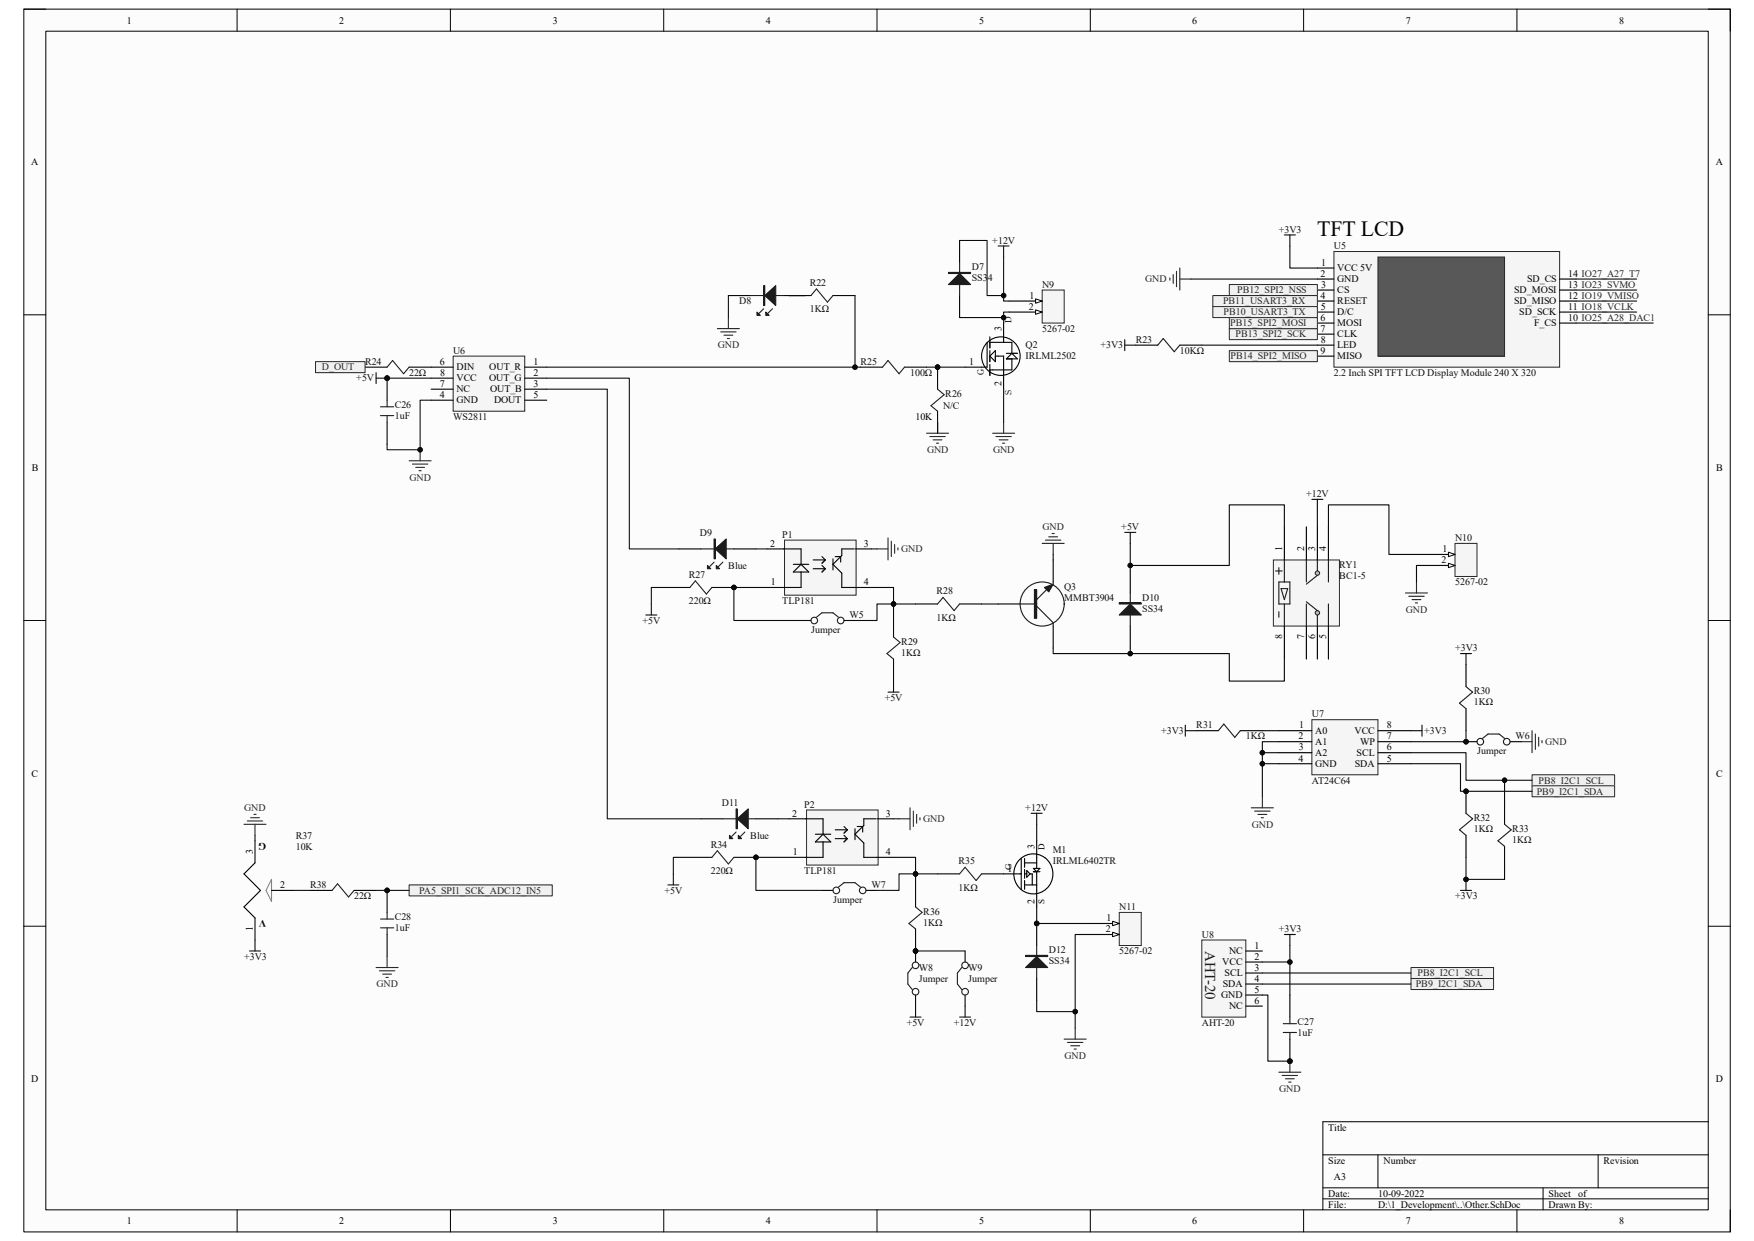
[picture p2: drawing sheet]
<svg xmlns="http://www.w3.org/2000/svg" width="297mm" height="210mm" viewBox="0 0 297 210" stroke-linecap="round" stroke-linejoin="round" font-family="sans-serif">
<path d="M4 1.5h288.7v206.9h-288.7z" fill-rule="evenodd" fill="#fcfcfc"/>
<path d="M4 1.5h288.7v206.9h-288.7z" fill="none" stroke="#000" stroke-width=".17"/>
<path d="M7.7 5.3h281.2v199.3h-281.2z" fill-rule="evenodd" fill="#fcfcfc"/>
<g fill="none" stroke="#000" stroke-width=".17">
<path d="M4 1.5h3.7M7.7 5.3h281.2v199.3h-281.2zM40.1 1.5v3.8M76.2 1.5v3.8M112.3 1.5v3.8M148.3 1.5v3.8M184.4 1.5v3.8M220.5 1.5v3.8M256.6 1.5v3.8M288.9 1.5h3.8v3.8M4 53.2h3.7M288.9 53.2h3.8"/>
<path d="M4 105h3.7M288.9 105h3.8M4 156.7h3.7M288.9 156.7h3.8M223.8 195.3h65.1M233.1 195.3v5.6M270.3 195.3v5.6M288.9 189.7h-65.1v14.9M40.1 204.6v3.8M76.2 204.6v3.8M112.3 204.6v3.8M148.3 204.6v3.8"/>
<path d="M184.4 204.6v3.8M220.5 204.6v3.8M223.8 200.9h65.1M223.8 202.8h65.1M256.6 204.6v3.8M261 200.9v3.7M292.7 204.6v3.8"/>
</g>
<path d="M76.7 60.2h12.1v9.4h-12.1z" fill-rule="evenodd" fill="#f5f5f5"/>
<path d="M76.7 60.2h12.1v9.4h-12.1z" fill="none" stroke="#262626" stroke-width=".17"/>
<path d="M72.9 62.1h3.8M72.9 64h3.8M72.9 65.8h3.8M72.9 67.7h3.8M88.8 62.1h3.7M88.8 64h3.7M88.8 65.8h3.7M88.8 67.7h3.7" fill="none" stroke="#000" stroke-width=".18"/>
<path d="M69.2 77.9h3.7M69.8 78.5h2.6M70.3 79.1h1.5M70.9 79.6h.3M71.1 76.1v1.8" fill="none" stroke="#262626" stroke-width=".18"/>
<circle cx="71.1" cy="76.1" r=".37" fill="#0e0e0e"/>
<circle cx="71.1" cy="76.1" r=".37" fill="none" stroke="#0e0e0e" stroke-width=".17"/>
<path d="M63.6 63v1.9M63.6 64h1.9" fill="none" stroke="#0e0e0e" stroke-width=".18"/>
<circle cx="65.5" cy="64" r=".37" fill="#0e0e0e"/>
<circle cx="65.5" cy="64" r=".37" fill="none" stroke="#0e0e0e" stroke-width=".17"/>
<path d="M61.8 62.1h3.7M69.2 62.1h3.7" fill="none" stroke="#000" stroke-width=".18"/>
<path d="M65.5 62.1l.9-1.1 1.9 2.2 .9-1.1" fill="none" stroke="#1c1c1c" stroke-width=".18"/>
<circle cx="65.5" cy="64" r=".37" fill="#0e0e0e"/>
<circle cx="65.5" cy="64" r=".37" fill="none" stroke="#0e0e0e" stroke-width=".17"/>
<path d="M65.5 64v3.7" fill="none" stroke="#000" stroke-width=".18"/>
<circle cx="65.5" cy="64" r=".37" fill="#0e0e0e"/>
<circle cx="65.5" cy="64" r=".37" fill="none" stroke="#0e0e0e" stroke-width=".17"/>
<path d="M65.5 71.4v3.7M145.6 62.1h3.7M153 62.1h3.7" fill="none" stroke="#000" stroke-width=".18"/>
<path d="M64.4 68.8h2.2M64.4 70.3h2.2M65.5 67.7v1.1M65.5 70.3v1.1M149.3 62.1l.9-1.1 1.9 2.2 .9-1.1" fill="none" stroke="#1c1c1c" stroke-width=".18"/>
<path d="M167.9 73.3h3.7M168.5 73.8h2.6M169 74.4h1.5M169.6 75h.3M169.8 71.4v1.9" fill="none" stroke="#262626" stroke-width=".18"/>
<circle cx="158.6" cy="62.1" r=".37" fill="#0e0e0e"/>
<circle cx="158.6" cy="62.1" r=".37" fill="none" stroke="#0e0e0e" stroke-width=".17"/>
<path d="M158.6 62.1v3.7M158.6 69.6v3.7" fill="none" stroke="#000" stroke-width=".18"/>
<circle cx="158.6" cy="62.1" r=".37" fill="#0e0e0e"/>
<circle cx="158.6" cy="62.1" r=".37" fill="none" stroke="#0e0e0e" stroke-width=".17"/>
<path d="M126.9 50h5.6M129.2 52.2l-.8 .8M130.7 52.2l-.8 .8M158.6 65.8l1.1 1-2.2 1.8 1.1 1" fill="none" stroke="#1c1c1c" stroke-width=".18"/>
<path d="M156.7 73.3h3.7M157.3 73.8h2.6M157.8 74.4h1.5M158.4 75h.4M158.6 71.4v1.9" fill="none" stroke="#262626" stroke-width=".18"/>
<path d="M123.2 50h3.7M132.5 50h3.7" fill="none" stroke="#000" stroke-width=".18"/>
<path d="M129.4 50l1.8-1.7v3.4z" fill="#1c1c1c"/>
<path d="M129.2 48.3h.2v3.4h-.2zM129.4 50l1.8-1.7v3.4z" fill="none" stroke="#1c1c1c" stroke-width=".18"/>
<path d="M129.3 48.3v3.4" fill="none" stroke="#1c1c1c" stroke-width=".19"/>
<path d="M128 52.8l.6 .5h-.6z" fill="#1c1c1c"/>
<path d="M128 52.8l.6 .5h-.6z" fill="none" stroke="#1c1c1c" stroke-width=".18"/>
<path d="M129.5 52.8l.6 .5h-.6z" fill="#1c1c1c"/>
<path d="M129.5 52.8l.6 .5h-.6zM137.2 50l.9-1.1 1.9 2.2 .9-1.1" fill="none" stroke="#1c1c1c" stroke-width=".18"/>
<path d="M133.4 50h3.8M140.9 50h3.7" fill="none" stroke="#000" stroke-width=".18"/>
<path d="M121.3 55.6h3.8M121.9 56.1h2.6M122.5 56.7h1.4M123 57.3h.4M123.2 53.7v1.9" fill="none" stroke="#262626" stroke-width=".18"/>
<path d="M176.3 49.1h3.7v5.5h-3.7z" fill-rule="evenodd" fill="#f5f5f5"/>
<path d="M176.3 49.1h3.7v5.5h-3.7z" fill="none" stroke="#262626" stroke-width=".17"/>
<path d="M170.7 50.9h5.6" fill="none" stroke="#000" stroke-width=".19"/>
<path d="M175.2 50.6l1.1 .3-1.1 .4z" fill="#fbfbfb"/>
<path d="M175.2 50.6l1.1 .3-1.1 .4z" fill="none" stroke="#000" stroke-width=".17"/>
<path d="M170.7 52.8h5.6" fill="none" stroke="#000" stroke-width=".19"/>
<path d="M175.2 52.4l1.1 .4-1.1 .4z" fill="#fbfbfb"/>
<path d="M175.2 52.4l1.1 .4-1.1 .4z" fill="none" stroke="#000" stroke-width=".17"/>
<g fill="none" stroke="#000" stroke-width=".18">
<path d="M167 57.9v4.2h-3.8M167.4 57v1.8M167.4 59.3v1.9M167.4 57.9h3.8v1.9M169.8 54.6v3.3M170.2 59.8h1.9M171.2 59.8l.9 .9h-1.9zM167.4 60.2l1-.9v1.9zM167.4 61.6v1.9M168.4 60.2h1.4v5.6M171.2 60.7v1.9h-3.8"/>
<circle cx="169.3" cy="60.2" r="3.3"/>
</g>
<path d="M176.3 91.9h3.7M176.8 91.4h2.6M177.4 90.8h1.5M178 90.2h.3M178.1 91.9v1.9" fill="none" stroke="#262626" stroke-width=".19"/>
<path d="M132.7 91.4h12.1v9.3h-12.1z" fill-rule="evenodd" fill="#f5f5f5"/>
<path d="M132.7 91.4h12.1v9.3h-12.1z" fill="none" stroke="#262626" stroke-width=".17"/>
<g fill="none" stroke="#000" stroke-width=".18">
<path d="M129.7 92.8h5.8v2.7M134.2 96.8l1.3-1.3 1.3 1.3zM134.2 95.5h2.6M135.5 96.8v2.6h-5.8M137.5 96.2h2.1M137.5 94.7h2.1M139 95.6l.6 .6M139 94.1l.6 .6M139.6 96.2l-.6 .6M139.6 94.7l-.6 .6M140.9 94.5v1.9M141.3 94.1h.9v1"/>
<path d="M144.4 92.8h-2v1.2l-1.5 1.5 1.5 1.4v2.5h5M144.6 92.8h2.8M168.8 102.2h3.8"/>
</g>
<path d="M109.2 104h1.9M110.2 102.2v1.8M150.2 117.1h1.9M151.1 115.2v1.9" fill="none" stroke="#0e0e0e" stroke-width=".18"/>
<path d="M148.3 92.8h1.9M150.2 91v3.7M150.8 91.5v2.6M151.3 92.1v1.5M151.9 92.7v.3" fill="none" stroke="#262626" stroke-width=".18"/>
<path d="M178.1 94.7v3.7M178.1 105.9v3.7" fill="none" stroke="#000" stroke-width=".19"/>
<path d="M175 99.7h.4v4.9h-.4zM177 99.7l-1.6 1.7M178.1 98.4v.4M172.6 102.2h2.8M175.4 102.5l2.7 2.8v.6" fill="none" stroke="#1c1c1c" stroke-width=".19"/>
<path d="M175.2 99.7v4.9" fill="none" stroke="#1c1c1c" stroke-width=".38"/>
<path d="M176.7 99.4l1.4-.6-.7 1.3z" fill="#1c1c1c"/>
<g fill="none" stroke="#1c1c1c" stroke-width=".19">
<path d="M176.7 99.4l1.4-.6-.7 1.3z"/>
<circle cx="176.3" cy="102.2" r="3.7"/>
</g>
<path d="M135.3 105h1.9M142.8 105h1.8M151.1 104v3.7M151.1 111.5v3.7" fill="none" stroke="#000" stroke-width=".18"/>
<g fill="none" stroke="#1c1c1c" stroke-width=".18">
<path d="M138.1 104.4l.9-.7h1.9l.9 .7M151.1 107.7l1.2 1-2.3 1.8 1.1 1"/>
<circle cx="137.7" cy="105" r=".56"/>
<circle cx="142.2" cy="105" r=".56"/>
</g>
<circle cx="124.1" cy="99.4" r=".37" fill="#0e0e0e"/>
<circle cx="124.1" cy="99.4" r=".37" fill="none" stroke="#0e0e0e" stroke-width=".17"/>
<path d="M120.4 99.4h3.7" fill="none" stroke="#000" stroke-width=".18"/>
<circle cx="124.1" cy="99.4" r=".37" fill="#0e0e0e"/>
<circle cx="124.1" cy="99.4" r=".37" fill="none" stroke="#0e0e0e" stroke-width=".17"/>
<path d="M113 99.4h3.7M114.8 92.8h3.8M124.1 92.8h3.8" fill="none" stroke="#000" stroke-width=".18"/>
<path d="M116.7 99.4l.9-1.2 1.9 2.3 .9-1.1M118.6 92.8h5.5M120.8 95.1l-.8 .7M122.3 95.1l-.8 .7" fill="none" stroke="#1c1c1c" stroke-width=".18"/>
<path d="M121 92.8l1.8-1.6v3.3z" fill="#1c1c1c"/>
<path d="M120.8 91.2h.2v3.3h-.2zM121 92.8l1.8-1.6v3.3z" fill="none" stroke="#1c1c1c" stroke-width=".18"/>
<path d="M120.9 91.2v3.3" fill="none" stroke="#1c1c1c" stroke-width=".19"/>
<path d="M119.7 95.6l.5 .6h-.5z" fill="#1c1c1c"/>
<path d="M119.7 95.6l.5 .6h-.5z" fill="none" stroke="#1c1c1c" stroke-width=".18"/>
<path d="M121.2 95.6l.5 .6h-.5z" fill="#1c1c1c"/>
<path d="M121.2 95.6l.5 .6h-.5zM158.6 102.2l.9-1.2 1.9 2.3 .9-1.1" fill="none" stroke="#1c1c1c" stroke-width=".18"/>
<path d="M154.9 102.2h3.7M162.3 102.2h3.7" fill="none" stroke="#000" stroke-width=".18"/>
<path d="M246.1 91.9h3.7v5.6h-3.7z" fill-rule="evenodd" fill="#f5f5f5"/>
<path d="M246.1 91.9h3.7v5.6h-3.7z" fill="none" stroke="#262626" stroke-width=".17"/>
<path d="M240.5 93.8h5.6" fill="none" stroke="#000" stroke-width=".19"/>
<path d="M245 93.4l1.1 .4-1.1 .4z" fill="#fbfbfb"/>
<path d="M245 93.4l1.1 .4-1.1 .4z" fill="none" stroke="#000" stroke-width=".17"/>
<path d="M240.5 95.6h5.6" fill="none" stroke="#000" stroke-width=".19"/>
<path d="M245 95.3l1.1 .3-1.1 .4z" fill="#fbfbfb"/>
<path d="M245 95.3l1.1 .3-1.1 .4z" fill="none" stroke="#000" stroke-width=".17"/>
<path d="M239.6 98.4v1.9M237.7 100.3h3.8M238.3 100.9h2.6M238.8 101.4h1.5M239.4 102h.4" fill="none" stroke="#262626" stroke-width=".19"/>
<path d="M136.4 137h12.1v9.3h-12.1z" fill-rule="evenodd" fill="#f5f5f5"/>
<path d="M136.4 137h12.1v9.3h-12.1z" fill="none" stroke="#262626" stroke-width=".17"/>
<g fill="none" stroke="#000" stroke-width=".18">
<path d="M133.4 138.5h5.8v2.6M142.8 139.8l.5 .6M145 139.8h.9v.9M148.2 138.5h-2.1v1.1l-1.5 1.5 1.5 1.5v2.4h5M148.3 138.5h2.8M137.9 141.1h2.6M139 150.6h1.9M139.2 142.4v2.6h-5.8M139.2 141.1l1.3 1.3h-2.6zM141.3 141.8h2M141.3 140.4h2M142.8 141.3l.5 .5"/>
<path d="M143.3 141.8l-.5 .6M143.3 140.4l-.5 .5M144.6 140.2v1.8M146.5 150.6h1.8"/>
</g>
<path d="M113 149.7h1.8M113.9 147.8v1.9" fill="none" stroke="#0e0e0e" stroke-width=".18"/>
<path d="M152.1 138.5h1.8M153.9 136.6v3.8M154.5 137.2v2.6M155.1 137.7v1.5M155.6 138.3v.4" fill="none" stroke="#262626" stroke-width=".18"/>
<g fill="none" stroke="#1c1c1c" stroke-width=".18">
<path d="M141.8 150l1-.7h1.8l1 .7"/>
<circle cx="141.5" cy="150.6" r=".56"/>
<circle cx="145.9" cy="150.6" r=".56"/>
</g>
<circle cx="154.9" cy="160.9" r=".37" fill="#0e0e0e"/>
<circle cx="154.9" cy="160.9" r=".37" fill="none" stroke="#0e0e0e" stroke-width=".17"/>
<path d="M154.9 149.7v3.7M154.9 157.1v3.7" fill="none" stroke="#000" stroke-width=".18"/>
<circle cx="154.9" cy="160.9" r=".37" fill="#0e0e0e"/>
<circle cx="154.9" cy="160.9" r=".37" fill="none" stroke="#0e0e0e" stroke-width=".17"/>
<path d="M154.9 153.4l1.1 .9-2.3 1.9 1.2 .9" fill="none" stroke="#1c1c1c" stroke-width=".18"/>
<circle cx="127.9" cy="145" r=".37" fill="#0e0e0e"/>
<circle cx="127.9" cy="145" r=".37" fill="none" stroke="#0e0e0e" stroke-width=".17"/>
<path d="M124.1 145h3.8" fill="none" stroke="#000" stroke-width=".18"/>
<circle cx="127.9" cy="145" r=".37" fill="#0e0e0e"/>
<circle cx="127.9" cy="145" r=".37" fill="none" stroke="#0e0e0e" stroke-width=".17"/>
<path d="M118.6 138.5h3.7M127.9 138.5h3.7M116.7 145h3.7" fill="none" stroke="#000" stroke-width=".18"/>
<path d="M122.3 138.5h5.6M120.4 145l.9-1.1 1.9 2.2 .9-1.1M124.5 140.7l-.7 .8M126 140.7l-.7 .8" fill="none" stroke="#1c1c1c" stroke-width=".18"/>
<path d="M124.7 138.5l1.9-1.7v3.4z" fill="#1c1c1c"/>
<path d="M124.5 136.8h.2v3.4h-.2zM124.6 136.8v3.4M124.7 138.5l1.9-1.7v3.4z" fill="none" stroke="#1c1c1c" stroke-width=".18"/>
<path d="M123.4 141.3l.5 .5h-.5z" fill="#1c1c1c"/>
<path d="M123.4 141.3l.5 .5h-.5z" fill="none" stroke="#1c1c1c" stroke-width=".18"/>
<path d="M124.9 141.3l.5 .5h-.5z" fill="#1c1c1c"/>
<path d="M124.9 141.3l.5 .5h-.5zM162.3 147.8l.9-1.1 1.9 2.2 .9-1.1" fill="none" stroke="#1c1c1c" stroke-width=".18"/>
<path d="M158.6 147.8h3.7M166 147.8h3.8" fill="none" stroke="#000" stroke-width=".18"/>
<circle cx="154.9" cy="160.9" r=".37" fill="#0e0e0e"/>
<circle cx="154.9" cy="160.9" r=".37" fill="none" stroke="#0e0e0e" stroke-width=".17"/>
<path d="M154.9 160.8v1.9M154.9 168.3v1.9" fill="none" stroke="#000" stroke-width=".18"/>
<circle cx="154.9" cy="160.9" r=".37" fill="#0e0e0e"/>
<circle cx="154.9" cy="160.9" r=".37" fill="none" stroke="#0e0e0e" stroke-width=".17"/>
<g fill="none" stroke="#1c1c1c" stroke-width=".18">
<path d="M154.3 163.6l-.7 1v1.8l.7 1M162.7 163.6l-.8 1v1.8l.8 1"/>
<circle cx="154.9" cy="163.3" r=".56"/>
<circle cx="154.9" cy="167.7" r=".56"/>
<circle cx="163.2" cy="163.3" r=".56"/>
<circle cx="163.2" cy="167.7" r=".56"/>
</g>
<path d="M168.8 41.6h1.9M169.8 41.6v1.9M153.9 172h1.9M154.9 170.2v1.8M162.3 172h1.9M163.2 170.2v1.8" fill="none" stroke="#0e0e0e" stroke-width=".18"/>
<path d="M169.8 147.8h2.9M172.7 145.2v5.2M163.2 160.8v1.9M163.2 168.3v1.9" fill="none" stroke="#000" stroke-width=".18"/>
<g fill="none" stroke="#000" stroke-width=".19">
<path d="M173.3 145.2v1.5M173.3 147.1v1.5M173.3 148.9v1.5M173.3 149.7h2.1M173.3 147.8h.4M173.3 146h2.1M173.7 147.3l.5 .5-.5 .6zM174.2 147.8h.4v1.9M174.8 146.9h1.1l-.5 .5zM174.8 147.4h1.1M175.4 142.2v4.7M175.4 147.4v6"/>
<path d="M176.7 145.1a3.3 3.3 0 0 0-4.6 .8 3.3 3.3 0 0 0 .7 4.6 3.3 3.3 0 0 0 4.7-.7 3.5 3.5 0 0 0-.7-4.7"/>
</g>
<path d="M190.2 90h1.9M191.2 90v1.9M221.9 84.5h1.9M222.8 84.5v1.8M174.4 137.6h1.9M175.4 137.6v1.8" fill="none" stroke="#0e0e0e" stroke-width=".19"/>
<path d="M189.3 154.3h3.7v5.6h-3.7z" fill-rule="evenodd" fill="#f5f5f5"/>
<path d="M189.3 154.3h3.7v5.6h-3.7z" fill="none" stroke="#262626" stroke-width=".17"/>
<path d="M183.7 156.2h5.6" fill="none" stroke="#000" stroke-width=".19"/>
<path d="M188.2 155.8l1.1 .4-1.1 .4z" fill="#fbfbfb"/>
<path d="M188.2 155.8l1.1 .4-1.1 .4z" fill="none" stroke="#000" stroke-width=".17"/>
<path d="M183.7 158.1h5.6" fill="none" stroke="#000" stroke-width=".19"/>
<path d="M188.2 157.7l1.1 .4-1.1 .3z" fill="#fbfbfb"/>
<path d="M188.2 157.7l1.1 .4-1.1 .3z" fill="none" stroke="#000" stroke-width=".17"/>
<path d="M180 175.8h3.7M180.6 176.3h2.6M181.1 176.9h1.5M181.7 177.4h.4M181.9 173.9v1.9" fill="none" stroke="#262626" stroke-width=".19"/>
<circle cx="175.3" cy="156.2" r=".38" fill="#0e0e0e"/>
<circle cx="175.3" cy="156.2" r=".38" fill="none" stroke="#0e0e0e" stroke-width=".17"/>
<path d="M175.4 156.2v3.7M175.4 165.5v3.7" fill="none" stroke="#000" stroke-width=".19"/>
<circle cx="175.3" cy="156.2" r=".38" fill="#0e0e0e"/>
<circle cx="175.3" cy="156.2" r=".38" fill="none" stroke="#0e0e0e" stroke-width=".17"/>
<path d="M175.4 159.9v5.6M173.5 161.6h3.7v.2h-3.7zM173.5 161.7h3.7" fill="none" stroke="#1c1c1c" stroke-width=".19"/>
<path d="M173.5 163.6l1.9-1.8 1.8 1.8z" fill="#1c1c1c"/>
<path d="M189.3 102h3.7v.2h-3.7zM191.2 100.3v5.6M173.5 163.6l1.9-1.8 1.8 1.8z" fill="none" stroke="#1c1c1c" stroke-width=".19"/>
<path d="M191.2 96.6v3.7M191.2 105.9v3.7" fill="none" stroke="#000" stroke-width=".19"/>
<path d="M189.3 102.1h3.7" fill="none" stroke="#1c1c1c" stroke-width=".18"/>
<path d="M191.2 102.2l1.8 1.8h-3.7z" fill="#1c1c1c"/>
<path d="M191.2 102.2l1.8 1.8h-3.7z" fill="none" stroke="#1c1c1c" stroke-width=".19"/>
<path d="M162.3 40.7v3.7M162.3 50v3.7" fill="none" stroke="#000" stroke-width=".18"/>
<path d="M160.4 46.1h3.8v.2h-3.8zM160.4 46.2h3.8M162.3 44.4v5.6" fill="none" stroke="#1c1c1c" stroke-width=".18"/>
<path d="M160.4 48.1l1.9-1.8 1.9 1.8z" fill="#1c1c1c"/>
<path d="M160.4 48.1l1.9-1.8 1.9 1.8z" fill="none" stroke="#1c1c1c" stroke-width=".18"/>
<path d="M197.9 47v.4M198.4 46.4v1.5M199 45.9v2.6M199.6 45.3v3.8M199.6 47.2h1.8" fill="none" stroke="#262626" stroke-width=".19"/>
<path d="M192.1 58.4h3.7M199.6 58.4h3.7" fill="none" stroke="#000" stroke-width=".19"/>
<path d="M195.8 58.4l1-1.1 1.8 2.2 1-1.1" fill="none" stroke="#1c1c1c" stroke-width=".19"/>
<path d="M217.2 39.7h1.9M218.2 39.7v1.9M190.2 57.4v1.9M190.2 58.4h1.9" fill="none" stroke="#0e0e0e" stroke-width=".19"/>
<path d="M225.6 42.5h38.2v19.6h-38.2z" fill-rule="evenodd" fill="#f5f5f5"/>
<path d="M225.6 42.5h38.2v19.6h-38.2z" fill="none" stroke="#262626" stroke-width=".17"/>
<g fill="none" stroke="#000" stroke-width=".19">
<path d="M222.8 45.3h2.8M222.8 47.2h2.8M222.8 49.1h2.8M222.8 50.9h2.8M222.8 52.8h2.8M222.8 54.6h2.8M222.8 56.5h2.8M222.8 58.4h2.8M263.8 49.1h2.8M263.8 50.9h2.8M263.8 52.8h2.8M263.8 54.6h2.8"/>
<path d="M222.8 60.2h2.8"/>
</g>
<path d="M233.1 43.5h21.4v16.7h-21.4z" fill-rule="evenodd" fill="#585858"/>
<path d="M233.1 43.5h21.4v16.7h-21.4z" fill="none" stroke="#262626" stroke-width=".17"/>
<path d="M263.8 47.2h2.8" fill="none" stroke="#000" stroke-width=".19"/>
<path d="M53.4 61.2h8.4v1.8h-8.4z" fill-rule="evenodd" fill="#f0f0f0"/>
<path d="M53.4 61.2h8.4v1.8h-8.4z" fill="none" stroke="#262626" stroke-width=".17"/>
<path d="M207.9 55.6h14.9v1.8h-14.9z" fill-rule="evenodd" fill="#f0f0f0"/>
<path d="M207.9 55.6h14.9v1.8h-14.9z" fill="none" stroke="#262626" stroke-width=".17"/>
<path d="M207.9 59.3h14.9v1.9h-14.9z" fill-rule="evenodd" fill="#f0f0f0"/>
<path d="M207.9 59.3h14.9v1.9h-14.9z" fill="none" stroke="#262626" stroke-width=".17"/>
<path d="M207.9 53.7h14.9v1.9h-14.9z" fill-rule="evenodd" fill="#f0f0f0"/>
<path d="M207.9 53.7h14.9v1.9h-14.9z" fill="none" stroke="#262626" stroke-width=".17"/>
<path d="M207.9 48.1h14.9v1.9h-14.9z" fill-rule="evenodd" fill="#f0f0f0"/>
<path d="M207.9 48.1h14.9v1.9h-14.9z" fill="none" stroke="#262626" stroke-width=".17"/>
<path d="M205.1 50h17.7v1.9h-17.7z" fill-rule="evenodd" fill="#f0f0f0"/>
<path d="M205.1 50h17.7v1.9h-17.7z" fill="none" stroke="#262626" stroke-width=".17"/>
<path d="M205.1 51.9h17.7v1.8h-17.7z" fill-rule="evenodd" fill="#f0f0f0"/>
<path d="M205.1 51.9h17.7v1.8h-17.7z" fill="none" stroke="#262626" stroke-width=".17"/>
<path d="M221.9 121.7h11.2v9.3h-11.2z" fill-rule="evenodd" fill="#f5f5f5"/>
<path d="M221.9 121.7h11.2v9.3h-11.2z" fill="none" stroke="#262626" stroke-width=".17"/>
<path d="M248 112.4v3.7M248 119.9v3.7M202.4 123.6h3.7M209.8 123.6h3.7M216.3 123.6h5.6M216.3 125.5h5.6M216.3 127.3h5.6M216.3 129.2h5.6M233.1 123.6h5.6M233.1 125.5h5.6M233.1 127.3h5.6M233.1 129.2h5.6" fill="none" stroke="#000" stroke-width=".19"/>
<path d="M211.7 136.6h3.7M212.2 137.2h2.6M212.8 137.8h1.5M213.3 138.3h.4M213.5 134.8v1.8M257.3 125.5h1.8M259.1 123.6v3.7M259.7 124.1v2.7M260.3 124.7v1.5M260.8 125.3v.3" fill="none" stroke="#262626" stroke-width=".19"/>
<path d="M247 110.5h1.9M248 110.5v1.9M200.5 123.6h1.9M200.5 122.7v1.8M238.7 123.6h1.8M240.5 122.7v1.8" fill="none" stroke="#0e0e0e" stroke-width=".19"/>
<path d="M248 116.1l1.1 1-2.2 1.8 1.1 1M206.1 123.6l.9-1.1 1.9 2.2 .9-1.1" fill="none" stroke="#1c1c1c" stroke-width=".19"/>
<circle cx="248" cy="125.5" r=".37" fill="#0e0e0e"/>
<circle cx="248" cy="125.5" r=".37" fill="none" stroke="#0e0e0e" stroke-width=".17"/>
<path d="M248 125.5h1.8" fill="none" stroke="#000" stroke-width=".19"/>
<circle cx="248" cy="125.5" r=".37" fill="#0e0e0e"/>
<circle cx="248" cy="125.5" r=".37" fill="none" stroke="#0e0e0e" stroke-width=".17"/>
<path d="M255.4 125.5h1.9" fill="none" stroke="#000" stroke-width=".19"/>
<g fill="none" stroke="#1c1c1c" stroke-width=".19">
<path d="M250.8 124.9l.9-.8h1.9l.9 .8"/>
<circle cx="250.4" cy="125.5" r=".56"/>
<circle cx="254.9" cy="125.5" r=".56"/>
</g>
<circle cx="248" cy="133.8" r=".37" fill="#0e0e0e"/>
<circle cx="248" cy="133.8" r=".37" fill="none" stroke="#0e0e0e" stroke-width=".17"/>
<path d="M248 133.8v3.8M248 141.3v3.7" fill="none" stroke="#000" stroke-width=".19"/>
<circle cx="248" cy="133.8" r=".37" fill="#0e0e0e"/>
<circle cx="248" cy="133.8" r=".37" fill="none" stroke="#0e0e0e" stroke-width=".17"/>
<path d="M248 137.6l1.1 .9-2.2 1.9 1.1 .9M254.5 139.4l1.1 1-2.2 1.8 1.1 .9" fill="none" stroke="#1c1c1c" stroke-width=".19"/>
<path d="M254.5 135.7v3.7M254.5 143.1v3.8" fill="none" stroke="#000" stroke-width=".19"/>
<path d="M247 150.6h1.9M248 148.7v1.9" fill="none" stroke="#0e0e0e" stroke-width=".19"/>
<circle cx="248" cy="148.7" r=".37" fill="#0e0e0e"/>
<circle cx="248" cy="148.7" r=".37" fill="none" stroke="#0e0e0e" stroke-width=".17"/>
<path d="M259.1 131h14v1.9h-14z" fill-rule="evenodd" fill="#f0f0f0"/>
<path d="M259.1 131h14v1.9h-14z" fill="none" stroke="#262626" stroke-width=".17"/>
<path d="M259.1 132.9h14v1.9h-14z" fill-rule="evenodd" fill="#f0f0f0"/>
<path d="M259.1 132.9h14v1.9h-14z" fill="none" stroke="#262626" stroke-width=".17"/>
<path d="M203.3 159h7.4v13h-7.4z" fill-rule="evenodd" fill="#f5f5f5"/>
<path d="M203.3 159h7.4v13h-7.4z" fill="none" stroke="#262626" stroke-width=".17"/>
<path d="M210.7 160.9h2.8M210.7 162.7h2.8M210.7 164.6h2.8M210.7 166.4h2.8M210.7 168.3h2.8M210.7 170.2h2.8" fill="none" stroke="#000" stroke-width=".19"/>
<path d="M217.2 158.1h1.9M218.2 158.1v1.8" fill="none" stroke="#0e0e0e" stroke-width=".19"/>
<circle cx="218.2" cy="179.5" r=".37" fill="#0e0e0e"/>
<circle cx="218.2" cy="179.5" r=".37" fill="none" stroke="#0e0e0e" stroke-width=".17"/>
<path d="M218.2 175.8v3.7" fill="none" stroke="#000" stroke-width=".19"/>
<circle cx="218.2" cy="179.5" r=".37" fill="#0e0e0e"/>
<circle cx="218.2" cy="179.5" r=".37" fill="none" stroke="#0e0e0e" stroke-width=".17"/>
<path d="M218.2 168.3v3.7" fill="none" stroke="#000" stroke-width=".19"/>
<path d="M217.1 174.6h2.2M217.1 173.1h2.2M218.2 172v1.1M218.2 174.6v1.2" fill="none" stroke="#1c1c1c" stroke-width=".19"/>
<path d="M218.2 179.5v1.9M216.3 181.4h3.7M216.9 181.9h2.6M217.4 182.5h1.5M218 183h.4" fill="none" stroke="#262626" stroke-width=".19"/>
<circle cx="218.2" cy="179.5" r=".37" fill="#0e0e0e"/>
<circle cx="218.2" cy="179.5" r=".37" fill="none" stroke="#0e0e0e" stroke-width=".17"/>
<path d="M238.7 163.6h13.9v1.9h-13.9z" fill-rule="evenodd" fill="#f0f0f0"/>
<path d="M238.7 163.6h13.9v1.9h-13.9z" fill="none" stroke="#262626" stroke-width=".17"/>
<path d="M238.7 165.5h13.9v1.9h-13.9z" fill-rule="evenodd" fill="#f0f0f0"/>
<path d="M238.7 165.5h13.9v1.9h-13.9z" fill="none" stroke="#262626" stroke-width=".17"/>
<path d="M215.4 94.7h11.2v11.2h-11.2z" fill-rule="evenodd" fill="#f5f5f5"/>
<path d="M215.4 94.7h11.2v11.2h-11.2z" fill="none" stroke="#262626" stroke-width=".17"/>
<path d="M217.2 89.1v5.6M221 89.1v5.6M222.8 89.1v5.6M224.7 89.1v5.6M217.2 105.9v5.6M221 105.9v5.6M222.8 105.9v5.6M224.7 105.9v5.6" fill="none" stroke="#000" stroke-width=".19"/>
<path d="M215.8 96.6h1.1M216.3 98.4h1.9v3.8h-1.9zM216.3 96v1.1M216.7 99.6h1.1l-.6 1.8zM217.2 94.7v3.7M221 94.7v3.7M222.8 94.7v1.9M224.7 94.7v3.7M216.3 103.5v.9M217.2 102.2v3.7M221 102.2v3.7M224.7 102.2v3.7" fill="none" stroke="#1c1c1c" stroke-width=".19"/>
<circle cx="222.8" cy="96.9" r=".37" fill="#c0c0c0"/>
<circle cx="222.8" cy="96.9" r=".37" fill="none" stroke="#1c1c1c" stroke-width=".17"/>
<path d="M222.8 104v1.9" fill="none" stroke="#1c1c1c" stroke-width=".19"/>
<circle cx="222.8" cy="103.7" r=".37" fill="#c0c0c0"/>
<circle cx="222.8" cy="103.7" r=".37" fill="none" stroke="#1c1c1c" stroke-width=".17"/>
<path d="M222.8 97.3l-1.8 1.5M221 101.8l1.8 1.5" fill="none" stroke="#1c1c1c" stroke-width=".19"/>
<path d="M69.2 149.7h24.2v1.8h-24.2z" fill-rule="evenodd" fill="#f0f0f0"/>
<path d="M69.2 149.7h24.2v1.8h-24.2z" fill="none" stroke="#262626" stroke-width=".17"/>
<path d="M43.1 142.2v3.7l-1.8 1.9 2.8 2.8-2.8 2.8 1.8 1.9v3.7M45.9 150.6h3.8M52.4 150.6h3.8M59.9 150.6h3.7" fill="none" stroke="#000" stroke-width=".18"/>
<path d="M45.9 148.7v3.8l-.9-1.9z" fill="none" stroke="#858585" stroke-width=".18"/>
<path d="M56.2 150.6l.9-1.1 1.9 2.2 .9-1.1" fill="none" stroke="#1c1c1c" stroke-width=".18"/>
<path d="M65.5 64h7.4" fill="none" stroke="#0e0e0e" stroke-width=".18"/>
<circle cx="65.5" cy="64" r=".37" fill="#0e0e0e"/>
<circle cx="65.5" cy="64" r=".37" fill="none" stroke="#0e0e0e" stroke-width=".17"/>
<path d="M72.9 67.7h-1.8v8.4h-5.6v-1" fill="none" stroke="#0e0e0e" stroke-width=".18"/>
<circle cx="71.1" cy="76.1" r=".37" fill="#0e0e0e"/>
<circle cx="71.1" cy="76.1" r=".37" fill="none" stroke="#0e0e0e" stroke-width=".17"/>
<path d="M123.2 50v3.7M133.4 50h2.8M144.6 50v12.1M169.8 65.8v5.6" fill="none" stroke="#0e0e0e" stroke-width=".18"/>
<circle cx="144.6" cy="62.1" r=".37" fill="#0e0e0e"/>
<circle cx="144.6" cy="62.1" r=".37" fill="none" stroke="#0e0e0e" stroke-width=".17"/>
<path d="M162.3 53.7h7.5" fill="none" stroke="#0e0e0e" stroke-width=".18"/>
<circle cx="169.8" cy="53.7" r=".37" fill="#0e0e0e"/>
<circle cx="169.8" cy="53.7" r=".37" fill="none" stroke="#0e0e0e" stroke-width=".17"/>
<path d="M156.7 62.1h6.5" fill="none" stroke="#0e0e0e" stroke-width=".18"/>
<circle cx="158.6" cy="62.1" r=".37" fill="#0e0e0e"/>
<circle cx="158.6" cy="62.1" r=".37" fill="none" stroke="#0e0e0e" stroke-width=".17"/>
<path d="M162.3 40.7h4.7v9.3h2.8M158.6 71.4v1.9" fill="none" stroke="#0e0e0e" stroke-width=".18"/>
<circle cx="169.8" cy="50" r=".37" fill="#0e0e0e"/>
<circle cx="169.8" cy="50" r=".37" fill="none" stroke="#0e0e0e" stroke-width=".17"/>
<path d="M170.7 52.8h-.9v1.8" fill="none" stroke="#0e0e0e" stroke-width=".18"/>
<circle cx="169.8" cy="53.7" r=".37" fill="#0e0e0e"/>
<circle cx="169.8" cy="53.7" r=".37" fill="none" stroke="#0e0e0e" stroke-width=".17"/>
<path d="M169.8 43.5v7.4h.9" fill="none" stroke="#0e0e0e" stroke-width=".18"/>
<circle cx="169.8" cy="50" r=".37" fill="#0e0e0e"/>
<circle cx="169.8" cy="50" r=".37" fill="none" stroke="#0e0e0e" stroke-width=".17"/>
<path d="M92.5 62.1h53.1" fill="none" stroke="#0e0e0e" stroke-width=".18"/>
<circle cx="144.6" cy="62.1" r=".37" fill="#0e0e0e"/>
<circle cx="144.6" cy="62.1" r=".37" fill="none" stroke="#0e0e0e" stroke-width=".17"/>
<path d="M113 99.4h-2.8v2.8M129.7 99.4h-5.6v5.6h11.2" fill="none" stroke="#0e0e0e" stroke-width=".18"/>
<circle cx="124.1" cy="99.4" r=".37" fill="#0e0e0e"/>
<circle cx="124.1" cy="99.4" r=".37" fill="none" stroke="#0e0e0e" stroke-width=".17"/>
<path d="M127.9 92.8h1.8M154.9 102.2h-6.6v2.8h-3.7" fill="none" stroke="#0e0e0e" stroke-width=".18"/>
<circle cx="151.1" cy="102.2" r=".37" fill="#0e0e0e"/>
<circle cx="151.1" cy="102.2" r=".37" fill="none" stroke="#0e0e0e" stroke-width=".17"/>
<path d="M147.4 99.4h3.7v2.8" fill="none" stroke="#0e0e0e" stroke-width=".18"/>
<circle cx="151.1" cy="102.2" r=".37" fill="#0e0e0e"/>
<circle cx="151.1" cy="102.2" r=".37" fill="none" stroke="#0e0e0e" stroke-width=".17"/>
<path d="M147.4 92.8h.9M151.1 102.2v1.8M166 102.2h2.8" fill="none" stroke="#0e0e0e" stroke-width=".18"/>
<circle cx="151.1" cy="102.2" r=".37" fill="#0e0e0e"/>
<circle cx="151.1" cy="102.2" r=".37" fill="none" stroke="#0e0e0e" stroke-width=".17"/>
<path d="M178.1 93.8v.9M191.2 95.6v1" fill="none" stroke="#0e0e0e" stroke-width=".19"/>
<circle cx="191.2" cy="95.6" r=".37" fill="#0e0e0e"/>
<circle cx="191.2" cy="95.6" r=".37" fill="none" stroke="#0e0e0e" stroke-width=".17"/>
<path d="M222.8 86.3v2.8M240.5 95.6h-.9v2.8" fill="none" stroke="#0e0e0e" stroke-width=".19"/>
<path d="M92.5 64h13.9v28.8h8.4M116.7 145h-2.8v2.8M133.4 145h-5.5v5.6h11.1" fill="none" stroke="#0e0e0e" stroke-width=".18"/>
<circle cx="127.9" cy="145" r=".37" fill="#0e0e0e"/>
<circle cx="127.9" cy="145" r=".37" fill="none" stroke="#0e0e0e" stroke-width=".17"/>
<path d="M131.6 138.5h1.8M158.6 147.8h-6.5v2.8h-3.8" fill="none" stroke="#0e0e0e" stroke-width=".18"/>
<circle cx="154.9" cy="147.8" r=".37" fill="#0e0e0e"/>
<circle cx="154.9" cy="147.8" r=".37" fill="none" stroke="#0e0e0e" stroke-width=".17"/>
<path d="M151.1 145h3.8v2.8" fill="none" stroke="#0e0e0e" stroke-width=".18"/>
<circle cx="154.9" cy="147.8" r=".37" fill="#0e0e0e"/>
<circle cx="154.9" cy="147.8" r=".37" fill="none" stroke="#0e0e0e" stroke-width=".17"/>
<path d="M151.1 138.5h1M154.9 147.8v1.9" fill="none" stroke="#0e0e0e" stroke-width=".18"/>
<circle cx="154.9" cy="147.8" r=".37" fill="#0e0e0e"/>
<circle cx="154.9" cy="147.8" r=".37" fill="none" stroke="#0e0e0e" stroke-width=".17"/>
<path d="M92.5 65.8h10.2v72.7h15.9M154.9 160.8h8.3" fill="none" stroke="#0e0e0e" stroke-width=".18"/>
<circle cx="154.9" cy="160.9" r=".37" fill="#0e0e0e"/>
<circle cx="154.9" cy="160.9" r=".37" fill="none" stroke="#0e0e0e" stroke-width=".17"/>
<path d="M175.4 139.4v2.8M175.4 153.4v2.8h8.3" fill="none" stroke="#0e0e0e" stroke-width=".19"/>
<circle cx="175.3" cy="156.2" r=".38" fill="#0e0e0e"/>
<circle cx="175.3" cy="156.2" r=".38" fill="none" stroke="#0e0e0e" stroke-width=".17"/>
<path d="M183.7 158.1h-1.8v15.8" fill="none" stroke="#0e0e0e" stroke-width=".19"/>
<circle cx="181.9" cy="171.1" r=".37" fill="#0e0e0e"/>
<circle cx="181.9" cy="171.1" r=".37" fill="none" stroke="#0e0e0e" stroke-width=".17"/>
<path d="M175.4 169.2v1.9h6.5" fill="none" stroke="#0e0e0e" stroke-width=".19"/>
<circle cx="181.9" cy="171.1" r=".37" fill="#0e0e0e"/>
<circle cx="181.9" cy="171.1" r=".37" fill="none" stroke="#0e0e0e" stroke-width=".17"/>
<path d="M201.4 47.2h21.4M203.3 58.4h19.5M218.2 41.6v3.7h4.6M266.6 47.2h10.2M266.6 54.6h13M266.6 52.8h10.2M266.6 50.9h10.2M266.6 49.1h10.2M216.3 129.2h-2.8v5.6" fill="none" stroke="#0e0e0e" stroke-width=".19"/>
<circle cx="213.5" cy="129.2" r=".38" fill="#0e0e0e"/>
<circle cx="213.5" cy="129.2" r=".38" fill="none" stroke="#0e0e0e" stroke-width=".17"/>
<path d="M213.5 123.6h2.8M216.3 125.5h-2.8v3.7" fill="none" stroke="#0e0e0e" stroke-width=".19"/>
<circle cx="213.5" cy="127.3" r=".37" fill="#0e0e0e"/>
<circle cx="213.5" cy="127.3" r=".37" fill="none" stroke="#0e0e0e" stroke-width=".17"/>
<circle cx="213.5" cy="129.2" r=".38" fill="#0e0e0e"/>
<circle cx="213.5" cy="129.2" r=".38" fill="none" stroke="#0e0e0e" stroke-width=".17"/>
<path d="M213.5 127.3h2.8" fill="none" stroke="#0e0e0e" stroke-width=".19"/>
<circle cx="213.5" cy="127.3" r=".37" fill="#0e0e0e"/>
<circle cx="213.5" cy="127.3" r=".37" fill="none" stroke="#0e0e0e" stroke-width=".17"/>
<path d="M248 123.6v1.9h-9.3" fill="none" stroke="#0e0e0e" stroke-width=".19"/>
<circle cx="248" cy="125.5" r=".37" fill="#0e0e0e"/>
<circle cx="248" cy="125.5" r=".37" fill="none" stroke="#0e0e0e" stroke-width=".17"/>
<path d="M238.7 127.3h9.3v4.7h11.1" fill="none" stroke="#0e0e0e" stroke-width=".19"/>
<circle cx="254.5" cy="132" r=".37" fill="#0e0e0e"/>
<circle cx="254.5" cy="132" r=".37" fill="none" stroke="#0e0e0e" stroke-width=".17"/>
<path d="M238.7 129.2h8.3v4.6h12.1" fill="none" stroke="#0e0e0e" stroke-width=".19"/>
<circle cx="248" cy="133.8" r=".37" fill="#0e0e0e"/>
<circle cx="248" cy="133.8" r=".37" fill="none" stroke="#0e0e0e" stroke-width=".17"/>
<path d="M254.5 132v3.7" fill="none" stroke="#0e0e0e" stroke-width=".19"/>
<circle cx="254.5" cy="132" r=".37" fill="#0e0e0e"/>
<circle cx="254.5" cy="132" r=".37" fill="none" stroke="#0e0e0e" stroke-width=".17"/>
<path d="M248 145v3.7h6.5v-1.8" fill="none" stroke="#0e0e0e" stroke-width=".19"/>
<circle cx="248" cy="148.7" r=".37" fill="#0e0e0e"/>
<circle cx="248" cy="148.7" r=".37" fill="none" stroke="#0e0e0e" stroke-width=".17"/>
<path d="M218.2 159.9v2.8h-4.7" fill="none" stroke="#0e0e0e" stroke-width=".19"/>
<circle cx="218.2" cy="162.7" r=".37" fill="#0e0e0e"/>
<circle cx="218.2" cy="162.7" r=".37" fill="none" stroke="#0e0e0e" stroke-width=".17"/>
<path d="M218.2 162.7v5.6" fill="none" stroke="#0e0e0e" stroke-width=".19"/>
<circle cx="218.2" cy="162.7" r=".37" fill="#0e0e0e"/>
<circle cx="218.2" cy="162.7" r=".37" fill="none" stroke="#0e0e0e" stroke-width=".17"/>
<path d="M213.5 168.3h1v11.2h3.7" fill="none" stroke="#0e0e0e" stroke-width=".19"/>
<circle cx="218.2" cy="179.5" r=".37" fill="#0e0e0e"/>
<circle cx="218.2" cy="179.5" r=".37" fill="none" stroke="#0e0e0e" stroke-width=".17"/>
<path d="M178.1 109.6v.9h13.1v-.9M213.5 166.4h25.2M213.5 164.6h25.2" fill="none" stroke="#0e0e0e" stroke-width=".19"/>
<circle cx="191.2" cy="110.5" r=".37" fill="#0e0e0e"/>
<circle cx="191.2" cy="110.5" r=".37" fill="none" stroke="#0e0e0e" stroke-width=".17"/>
<path d="M191.2 110.5h16.7v4.7h9.3v-3.7" fill="none" stroke="#0e0e0e" stroke-width=".19"/>
<circle cx="191.2" cy="110.5" r=".37" fill="#0e0e0e"/>
<circle cx="191.2" cy="110.5" r=".37" fill="none" stroke="#0e0e0e" stroke-width=".17"/>
<path d="M217.2 89.1v-3.7h-9.3v10.2h-16.7v-3.7" fill="none" stroke="#0e0e0e" stroke-width=".19"/>
<circle cx="191.2" cy="95.6" r=".37" fill="#0e0e0e"/>
<circle cx="191.2" cy="95.6" r=".37" fill="none" stroke="#0e0e0e" stroke-width=".17"/>
<path d="M224.7 89.1v-3.7h10.2v8.4h5.6" fill="none" stroke="#0e0e0e" stroke-width=".19"/>
<path d="M49.7 150.6h2.7M63.6 150.6h5.6" fill="none" stroke="#0e0e0e" stroke-width=".18"/>
<circle cx="65.5" cy="150.6" r=".37" fill="#0e0e0e"/>
<circle cx="65.5" cy="150.6" r=".37" fill="none" stroke="#0e0e0e" stroke-width=".17"/>
<circle cx="65.5" cy="150.6" r=".37" fill="#0e0e0e"/>
<circle cx="65.5" cy="150.6" r=".37" fill="none" stroke="#0e0e0e" stroke-width=".17"/>
<path d="M65.5 150.6v3.7" fill="none" stroke="#000" stroke-width=".18"/>
<circle cx="65.5" cy="150.6" r=".37" fill="#0e0e0e"/>
<circle cx="65.5" cy="150.6" r=".37" fill="none" stroke="#0e0e0e" stroke-width=".17"/>
<path d="M65.5 158.1v3.7" fill="none" stroke="#000" stroke-width=".18"/>
<path d="M64.4 155.4h2.2M64.4 156.9h2.2M65.5 154.3v1.1M65.5 156.9v1.2" fill="none" stroke="#1c1c1c" stroke-width=".18"/>
<path d="M41.3 139.4h3.7M41.8 138.9h2.6M42.4 138.3h1.5M42.9 137.7h.4M43.1 139.4v1.9M63.6 163.6h3.7M64.2 164.2h2.6M64.7 164.8h1.5M65.3 165.3h.4M65.5 161.8v1.8" fill="none" stroke="#262626" stroke-width=".18"/>
<path d="M43.1 141.3v.9M43.1 159v1.8M42.2 160.8h1.9" fill="none" stroke="#0e0e0e" stroke-width=".18"/>
<text font-size="3.7" x="222.8" y="39.9">TFT LCD</text>
<text font-size="2.5" fill="#1c1c1c" x="203.8" y="160.9" transform="rotate(90 203.8 160.9)">AHT-20</text>
<g font-size="1.7">
<text x="21.4" y="4">1</text>
<text x="57.4" y="4">2</text>
<text x="93.5" y="4">3</text>
<text x="129.5" y="4">4</text>
<text x="165.6" y="4">5</text>
<text x="201.7" y="4">6</text>
<text x="237.8" y="4">7</text>
<text x="273.9" y="4">8</text>
<text x="5.3" y="28">A</text>
<text x="290.2" y="28">A</text>
<text x="223.4" y="46.8">2</text>
<text x="223.5" y="45">1</text>
<text x="226.2" y="45.9">VCC 5V</text>
<text x="226.2" y="47.8">GND</text>
<text x="258.3" y="47.8">SD_CS</text>
<text x="265.3" y="46.8">14 IO27_A27_T7</text>
<text x="174" y="52.4">2</text>
<text x="174.1" y="50.6">1</text>
<text x="223.4" y="50.6">4</text>
<text x="223.4" y="52.4">5</text>
<text x="223.4" y="48.7">3</text>
<text x="226.2" y="49.6">CS</text>
<text x="226.2" y="51.5">RESET</text>
<text x="226.2" y="53.4">D/C</text>
<text x="256.1" y="49.6">SD_MOSI</text>
<text x="256.1" y="51.5">SD_MISO</text>
<text x="257" y="53.4">SD_SCK</text>
<text x="265.3" y="48.7">13 IO23_SVMO</text>
<text x="265.3" y="50.6">12 IO19_VMISO</text>
<text x="265.3" y="52.4">11 IO18_VCLK</text>
<text x="169.4" y="55.9" transform="rotate(-90 169.4 55.9)">3</text>
<text x="223.4" y="54.3">6</text>
<text x="223.4" y="56.1">7</text>
<text x="223.4" y="59.9">9</text>
<text x="223.4" y="58">8</text>
<text x="226.2" y="55.2">MOSI</text>
<text x="226.2" y="57.1">CLK</text>
<text x="226.2" y="58.9">LED</text>
<text x="259.5" y="55.2">F_CS</text>
<text x="265.3" y="54.3">10 IO25_A28_DAC1</text>
<text x="74.4" y="61.7">6</text>
<text x="74.4" y="65.5">7</text>
<text x="74.4" y="63.6">8</text>
<text x="77.2" y="62.7">DIN</text>
<text x="77.2" y="64.5">VCC</text>
<text x="82.7" y="64.5">OUT_G</text>
<text x="82.8" y="62.7">OUT_R</text>
<text x="90.2" y="61.7">1</text>
<text x="90.2" y="63.6">2</text>
<text x="90.2" y="65.5">3</text>
<text x="163.9" y="61.7">1</text>
<text x="169.4" y="65.3" transform="rotate(-90 169.4 65.3)">2</text>
<text x="226.2" y="60.8">MISO</text>
<text x="74.4" y="67.3">4</text>
<text x="77.2" y="68.2">GND</text>
<text x="77.2" y="66.4">NC</text>
<text x="82.9" y="66.4">OUT_B</text>
<text x="83.6" y="68.2">DOUT</text>
<text x="90.2" y="67.3">5</text>
<text x="154.9" y="71">10K</text>
<text x="5.4" y="79.7">B</text>
<text x="290.3" y="79.7">B</text>
<text x="130.2" y="92.5">2</text>
<text x="146.1" y="92.5">3</text>
<text x="216.9" y="93.2" transform="rotate(-90 216.9 93.2)">1</text>
<text x="220.6" y="93.2" transform="rotate(-90 220.6 93.2)">2</text>
<text x="222.5" y="93.2" transform="rotate(-90 222.5 93.2)">3</text>
<text x="224.3" y="93.2" transform="rotate(-90 224.3 93.2)">4</text>
<text x="243.8" y="95.3">2</text>
<text x="244" y="93.4">1</text>
<text x="130.4" y="99">1</text>
<text x="146.1" y="99">4</text>
<text x="216.9" y="108.1" transform="rotate(-90 216.9 108.1)">8</text>
<text x="220.6" y="108.1" transform="rotate(-90 220.6 108.1)">7</text>
<text x="222.5" y="108.1" transform="rotate(-90 222.5 108.1)">6</text>
<text x="224.3" y="108.1" transform="rotate(-90 224.3 108.1)">5</text>
<text x="219.6" y="125.1">2</text>
<text x="219.8" y="123.2">1</text>
<text x="222.5" y="124.1">A0</text>
<text x="229.1" y="124.1">VCC</text>
<text x="234.6" y="125.1">7</text>
<text x="234.6" y="123.2">8</text>
<text x="5.3" y="131.4">C</text>
<text x="219.6" y="128.8">4</text>
<text x="219.7" y="126.9">3</text>
<text x="222.5" y="126">A1</text>
<text x="222.5" y="127.9">A2</text>
<text x="222.5" y="129.8">GND</text>
<text x="229.2" y="129.8">SDA</text>
<text x="229.4" y="127.9">SCL</text>
<text x="230" y="126">WP</text>
<text x="234.6" y="128.8">5</text>
<text x="234.6" y="126.9">6</text>
<text x="290.3" y="131.4">C</text>
<text x="45" y="142.6" transform="rotate(180 45 142.6)">G</text>
<text x="134" y="138.1">2</text>
<text x="149.8" y="138.1">3</text>
<text x="175" y="143.5" transform="rotate(-90 175 143.5)">3</text>
<text x="42.8" y="144.4" transform="rotate(-90 42.8 144.4)">3</text>
<text x="134.1" y="144.7">1</text>
<text x="149.8" y="144.7">4</text>
<text x="170.4" y="147.5">1</text>
<text x="45" y="155.6" transform="rotate(180 45 155.6)">V</text>
<text x="47.4" y="150.2">2</text>
<text x="175" y="152.9" transform="rotate(-90 175 152.9)">2</text>
<text x="187.2" y="155.8">1</text>
<text x="42.8" y="157.4" transform="rotate(-90 42.8 157.4)">1</text>
<text x="187" y="157.7">2</text>
<text x="207.9" y="161.4">NC</text>
<text x="212.2" y="160.5">1</text>
<text x="206.7" y="163.3">VCC</text>
<text x="206.8" y="167">SDA</text>
<text x="207.1" y="165.1">SCL</text>
<text x="212.2" y="162.3">2</text>
<text x="212.2" y="164.2">3</text>
<text x="212.2" y="166.1">4</text>
<text x="212.2" y="167.9">5</text>
<text x="206.6" y="168.9">GND</text>
<text x="207.9" y="170.7">NC</text>
<text x="212.2" y="169.8">6</text>
<text x="5.3" y="183.1">D</text>
<text x="290.2" y="183.1">D</text>
<text x="224.7" y="191.2">Title</text>
<text x="224.7" y="196.8">Size</text>
<text x="234" y="196.8">Number</text>
<text x="271.2" y="196.8">Revision</text>
<text x="224.7" y="202.4">Date:</text>
<text x="225.6" y="199.6">A3</text>
<text x="233.1" y="202.4">10-09-2022</text>
<text x="261.9" y="202.4">Sheet</text>
<text x="267" y="202.4">of</text>
<text x="21.4" y="207.1">1</text>
<text x="57.4" y="207.1">2</text>
<text x="93.5" y="207.1">3</text>
<text x="129.5" y="207.1">4</text>
<text x="165.6" y="207.1">5</text>
<text x="201.7" y="207.1">6</text>
<text x="224.7" y="204.3">File:</text>
<text x="233.1" y="204.3">D:\1_Development\..\Other.SchDoc</text>
<text x="237.8" y="207.1">7</text>
<text x="261.9" y="204.3">Drawn By:</text>
<text x="273.9" y="207.1">8</text>
</g>
<g font-size="1.7" fill="#0e0e0e">
<text x="167.8" y="41.3">+12V</text>
<text x="216.3" y="39.4">+3V3</text>
<text x="164.4" y="47.6">SS34</text>
<text x="164.4" y="45.7">D7</text>
<text x="225.6" y="42.2">U5</text>
<text x="125" y="51.5">D8</text>
<text x="137" y="52.8">1KΩ</text>
<text x="137" y="48.3">R22</text>
<text x="176.3" y="48.7">N9</text>
<text x="76.6" y="59.9">U6</text>
<text x="173.5" y="58.9">Q2</text>
<text x="176.3" y="56.1">5267-02</text>
<text x="186.1" y="58.9">+3V3</text>
<text x="192.1" y="58">R23</text>
<text x="199.6" y="59.9">10KΩ</text>
<text x="60.3" y="64.5">+5V</text>
<text x="61.7" y="61.7">R24</text>
<text x="69.2" y="63.6">22Ω</text>
<text x="145.6" y="61.7">R25</text>
<text x="153.9" y="63.6">100Ω</text>
<text x="173.5" y="60.8">IRLML2502</text>
<text x="225.6" y="63.6">2.2 Inch SPI TFT LCD Display Module 240 X 320</text>
<text x="66.8" y="70.9">1uF</text>
<text x="66.8" y="69">C26</text>
<text x="76.6" y="71">WS2811</text>
<text x="159.5" y="69.2">N/C</text>
<text x="159.9" y="67.1">R26</text>
<text x="189.7" y="89.7">+5V</text>
<text x="220.9" y="84.1">+12V</text>
<text x="118.4" y="90.6">D9</text>
<text x="132.3" y="91">P1</text>
<text x="246.1" y="91.6">N10</text>
<text x="116.5" y="97.7">R27</text>
<text x="123.2" y="96.2">Blue</text>
<text x="158.4" y="100.5">R28</text>
<text x="180" y="101.6">MMBT3904</text>
<text x="180" y="99.8">Q3</text>
<text x="193.2" y="101.6">D10</text>
<text x="226.5" y="97.9">BC1-5</text>
<text x="226.5" y="96">RY1</text>
<text x="246.1" y="99">5267-02</text>
<text x="108.7" y="105.5">+5V</text>
<text x="116.5" y="102.2">220Ω</text>
<text x="132.3" y="102.2">TLP181</text>
<text x="137.2" y="107">Jumper</text>
<text x="143.7" y="104.6">W5</text>
<text x="158.4" y="105">1KΩ</text>
<text x="193.2" y="103.5">SS34</text>
<text x="152.4" y="110.9">1KΩ</text>
<text x="152.4" y="109.1">R29</text>
<text x="246.1" y="110.2">+3V3</text>
<text x="149.7" y="118.6">+5V</text>
<text x="249.3" y="119.3">1KΩ</text>
<text x="249.3" y="117.5">R30</text>
<text x="196.4" y="124.1">+3V3</text>
<text x="202.3" y="123.2">R31</text>
<text x="210.7" y="125.1">1KΩ</text>
<text x="221.9" y="121.3">U7</text>
<text x="240.9" y="124.1">+3V3</text>
<text x="256.3" y="125.1">W6</text>
<text x="249.8" y="127.5">Jumper</text>
<text x="122.1" y="136.3">D11</text>
<text x="136" y="136.6">P2</text>
<text x="173.4" y="137.2">+12V</text>
<text x="221.9" y="132.6">AT24C64</text>
<text x="50" y="141.9">R37</text>
<text x="50" y="143.7">10K</text>
<text x="120.2" y="143.3">R34</text>
<text x="126.9" y="141.9">Blue</text>
<text x="249.3" y="140.7">1KΩ</text>
<text x="249.3" y="138.9">R32</text>
<text x="255.8" y="142.6">1KΩ</text>
<text x="255.8" y="140.7">R33</text>
<text x="120.2" y="147.8">220Ω</text>
<text x="136" y="147.8">TLP181</text>
<text x="162.1" y="146.1">R35</text>
<text x="178.1" y="146.1">IRLML6402TR</text>
<text x="178.1" y="144.2">M1</text>
<text x="52.4" y="150.2">R38</text>
<text x="59.9" y="152.1">22Ω</text>
<text x="66.8" y="155.7">C28</text>
<text x="112.4" y="151.2">+5V</text>
<text x="140.9" y="152.7">Jumper</text>
<text x="147.4" y="150.2">W7</text>
<text x="156.2" y="154.7">R36</text>
<text x="162.1" y="150.6">1KΩ</text>
<text x="189.3" y="154">N11</text>
<text x="246.1" y="152.1">+3V3</text>
<text x="66.8" y="157.5">1uF</text>
<text x="156.2" y="156.6">1KΩ</text>
<text x="177.4" y="161.2">D12</text>
<text x="189.3" y="161.4">5267-02</text>
<text x="203.3" y="158.6">U8</text>
<text x="216.3" y="157.7">+3V3</text>
<text x="41.3" y="162.3">+3V3</text>
<text x="155.4" y="164.2">W8</text>
<text x="155.4" y="166.1">Jumper</text>
<text x="163.8" y="164.2">W9</text>
<text x="163.8" y="166.1">Jumper</text>
<text x="177.4" y="163.1">SS34</text>
<text x="153.4" y="173.5">+5V</text>
<text x="161.3" y="173.5">+12V</text>
<text x="203.3" y="173.5">AHT-20</text>
<text x="219.5" y="173.3">C27</text>
<text x="219.5" y="175.2">1uF</text>
</g>
<g font-size="1.7" fill="#262626">
<text x="193.7" y="47.8">GND</text>
<text x="206.9" y="51.5">PB11_USART3_RX</text>
<text x="207" y="53.4">PB10_USART3_TX</text>
<text x="209.3" y="49.6">PB12_SPI2_NSS</text>
<text x="121.4" y="58.9">GND</text>
<text x="208.1" y="55.2">PB15_SPI2_MOSI</text>
<text x="209" y="57.1">PB13_SPI2_SCK</text>
<text x="54.4" y="62.7">D_OUT</text>
<text x="208.1" y="60.8">PB14_SPI2_MISO</text>
<text x="156.8" y="76.6">GND</text>
<text x="168" y="76.6">GND</text>
<text x="69.3" y="81.3">GND</text>
<text x="176.3" y="89.7">GND</text>
<text x="152.4" y="93.4">GND</text>
<text x="237.8" y="103.7">GND</text>
<text x="261.4" y="126">GND</text>
<text x="41.3" y="137.2">GND</text>
<text x="259.9" y="134.4">PB9_I2C1_SDA</text>
<text x="260.2" y="132.6">PB8_I2C1_SCL</text>
<text x="156.2" y="139.1">GND</text>
<text x="211.7" y="140">GND</text>
<text x="70.9" y="151.2">PA5_SPI1_SCK_ADC12_IN5</text>
<text x="63.7" y="167">GND</text>
<text x="239.5" y="167">PB9_I2C1_SDA</text>
<text x="239.8" y="165.1">PB8_I2C1_SCL</text>
<text x="180.1" y="179.1">GND</text>
<text x="216.4" y="184.7">GND</text>
</g>
<g font-size="1.5">
<text x="171" y="54.7" transform="rotate(-90 171 54.7)">D</text>
<text x="166.3" y="63.5" transform="rotate(-90 166.3 63.5)">G</text>
<text x="171" y="66.8" transform="rotate(-90 171 66.8)">S</text>
<text x="176.7" y="143.7" transform="rotate(-90 176.7 143.7)">D</text>
<text x="171.1" y="147.1" transform="rotate(-90 171.1 147.1)">G</text>
<text x="176.7" y="152.8" transform="rotate(-90 176.7 152.8)">S</text>
</g>
</svg>
